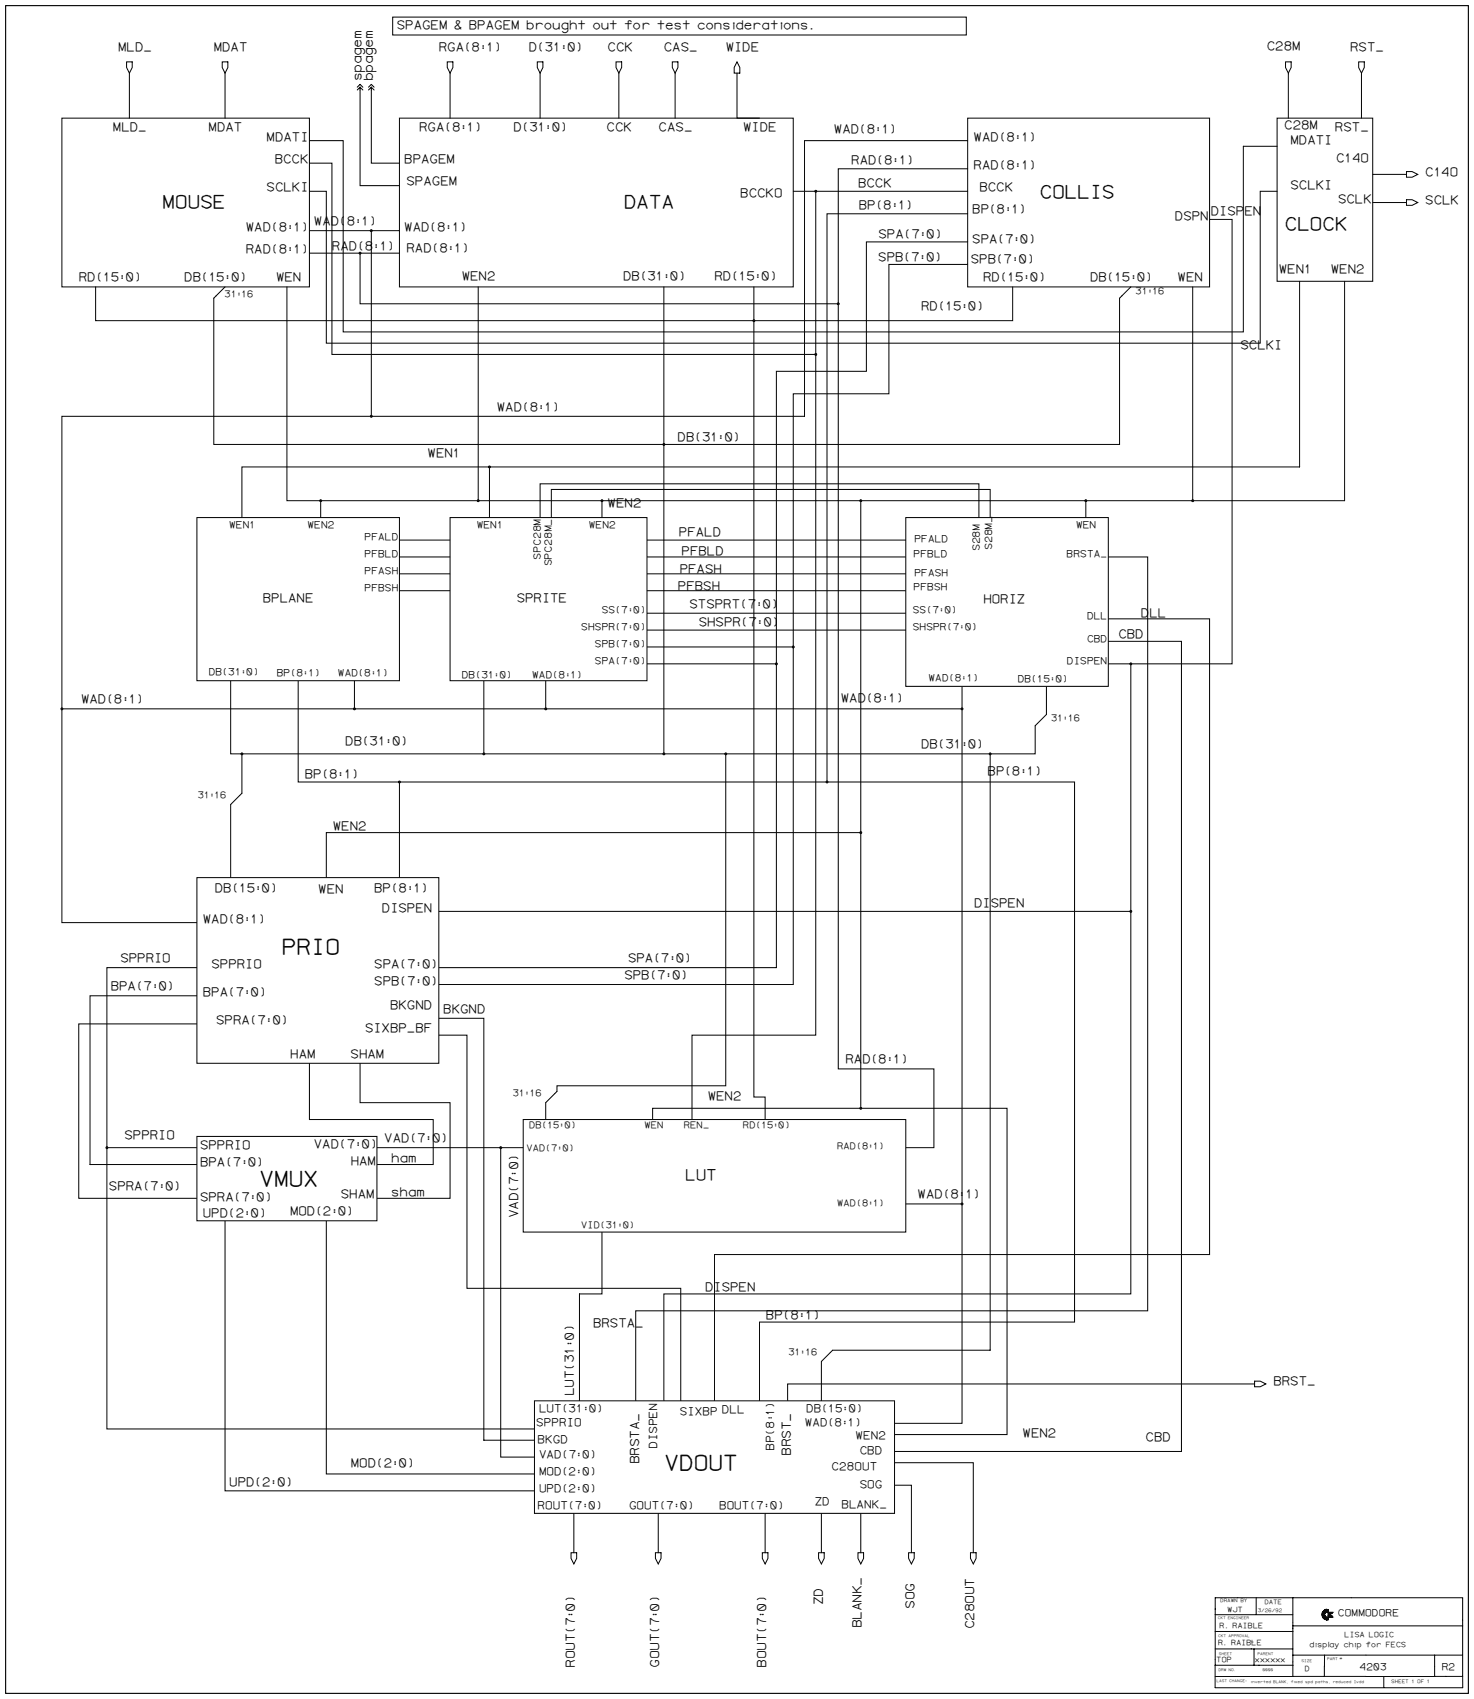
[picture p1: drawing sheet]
<svg xmlns="http://www.w3.org/2000/svg" width="1189mm" height="1370mm" viewBox="0 0 1189 1370" stroke-linecap="round" stroke-linejoin="round" font-family="sans-serif">
<path d="M5 5h1179v1361h-1179z" fill="#fff" stroke="#fff" stroke-width=".81"/>
<path d="M317 14h462v14h-462z" fill="#fff" stroke="#000" stroke-width=".81"/>
<path d="M5 5h1179v1361h-1179z" fill="none" stroke="#000" stroke-width=".91"/>
<g fill="none" stroke="#000" stroke-width=".81">
<path d="M104 59v36M182 59v36M363 59v36M436 59v36M499 59v36M545 59v36M594 59v36h19M1039 59v36M1098 59v36M290 73v77h32M299 73v59h23M250 113h27v155h726v-150h27"/>
<path d="M780 113h-131v223h-599v408h109M250 132h18v154h390v-132h122M780 136h-104v109M250 154h13v123h753v-123h14M640 154h18M1107 141h27M780 172h-113v459M976 177h18v358h-100M1107 163h27M250 186h49M322 186h-23v150M780 195h-81v104h-73v481h-272"/>
<path d="M250 204h72M290 204v41h386v617h77v64h-22M780 213h-63v105h-77v476h-286M77 231v28h740v-28M386 231v173M535 231v377M608 231v654h9v18M962 231v173M1048 227v150h-853v40M1084 227v177h-853v-173M172 240v118h731v-118M658 286v549h-100v68"/>
<path d="M395 377v40M259 404v13M436 417v-27h354v27M445 417v-22h354v22M486 404v13M694 404v490h-168v9M876 404v13M322 436h409M322 449h409M894 449h32v608h-413v73M322 463h409M322 476h409"/>
<path d="M522 495h209M894 499h82v513h-400v118M522 508h209M894 517h59v654h-232M522 522h118M522 535h104M912 535v509h-377v86M186 549v59h613v481h-127M240 549v82h627v435h-254v64M286 549v23M390 549v59M440 549v23"/>
<path d="M776 554v18h-726M844 554v22M776 572v576h-55M835 585v23h-36M195 608v32M585 608v268h-136v4M322 631v77M186 649v59M694 671h-431v37M354 735h558M159 780h-73v372h345M159 803h-86v136h86"/>
<path d="M159 826h-95v140h95M354 821h36v340h41M354 835h23v204h172v91M250 858v45h99v36h-45M290 858v31h73v77h-59M440 889v14M694 894h118v263h-91M86 926h73M304 926h118M404 926v249h27M731 971h45M182 985v217h249"/>
<path d="M263 985v204h168M486 994v50h-19v86M662 1098v32M1012 1116h-377v14M721 1180h64v72M721 1198h14v54M463 1220v32M531 1220v32M617 1220v32M662 1220v32M694 1220v32"/>
</g>
<g fill="#000" stroke="#000" stroke-width=".81">
<circle cx="658" cy="154" r=".8"/>
<circle cx="299" cy="186" r=".8"/>
<circle cx="290" cy="204" r=".8"/>
<circle cx="608" cy="259" r=".8"/>
<circle cx="676" cy="245" r=".8"/>
<circle cx="658" cy="286" r=".8"/>
<circle cx="299" cy="336" r=".8"/>
<circle cx="535" cy="358" r=".8"/>
<circle cx="395" cy="377" r=".8"/>
<circle cx="259" cy="404" r=".8"/>
<circle cx="386" cy="404" r=".8"/>
<circle cx="486" cy="404" r=".8"/>
<circle cx="694" cy="404" r=".8"/>
<circle cx="876" cy="404" r=".8"/>
<circle cx="962" cy="404" r=".8"/>
<circle cx="626" cy="535" r=".8"/>
<circle cx="640" cy="522" r=".8"/>
<circle cx="912" cy="535" r=".8"/>
<circle cx="50" cy="572" r=".8"/>
<circle cx="286" cy="572" r=".8"/>
<circle cx="440" cy="572" r=".8"/>
<circle cx="776" cy="572" r=".8"/>
<circle cx="195" cy="608" r=".8"/>
<circle cx="390" cy="608" r=".8"/>
<circle cx="535" cy="608" r=".8"/>
<circle cx="585" cy="608" r=".8"/>
<circle cx="799" cy="608" r=".8"/>
<circle cx="322" cy="631" r=".8"/>
<circle cx="667" cy="631" r=".8"/>
<circle cx="694" cy="671" r=".8"/>
<circle cx="912" cy="735" r=".8"/>
<circle cx="694" cy="894" r=".8"/>
<circle cx="86" cy="926" r=".8"/>
<circle cx="404" cy="926" r=".8"/>
<circle cx="776" cy="971" r=".8"/>
</g>
<g fill="#fff" stroke="#000" stroke-width=".81">
<path d="M422 903h309v91h-309z"/>
<path d="M159 417h163v132h-163z"/>
<path d="M159 916h145v69h-145z"/>
<path d="M159 708h195v150h-195z"/>
</g>
<path d="M361 50h4v4l-2 5-2-5z" fill="none" stroke="#000" stroke-width=".81"/>
<path d="M431 1130h290v90h-290z" fill="#fff" stroke="#000" stroke-width=".81"/>
<path d="M529 1252h4v5l-2 4-2-4zM615 1252h4v5l-2 4-2-4zM660 1252h5v5l-3 4-2-4zM692 1252h5v5l-3 4-2-4zM733 1252h4v5l-2 4-2-4z" fill="none" stroke="#000" stroke-width=".81"/>
<path d="M363 417h159v132h-159z" fill="#fff" stroke="#000" stroke-width=".81"/>
<path d="M783 1252h4v5l-2 4-2-4z" fill="none" stroke="#000" stroke-width=".81"/>
<path d="M731 417h163v137h-163z" fill="#fff" stroke="#000" stroke-width=".81"/>
<g fill="none" stroke="#000" stroke-width=".81">
<path d="M102 50h5v4l-3 5-2-5zM179 50h5v4l-2 5-3-5zM433 50h5v4l-2 5-3-5zM497 50h4v4l-2 5-2-5zM542 50h5v4l-2 5-3-5zM594 50l3 4v5h-5v-5zM1037 50h4v4l-2 5-2-5zM1096 50h4v4l-2 5-2-5zM288 70l2-2 3 2M290 70l-2 3M290 70l3 3M290 70v3"/>
<path d="M297 70l2-2 3 2M299 70l-2 3M299 70l3 3M299 70v3M50 95h200v136h-200zM322 95h318v136h-318zM780 95h196v136h-196zM1030 95h77v132h-77zM1134 138h5l4 3-4 2h-5zM1134 161h5l4 2-4 3h-5zM182 231l-10 9M912 231l-9 9"/>
<path d="M844 576l-9 9M195 640l-9 9M449 880l-9 9M672 1089l-10 9M1012 1114h4l5 2-5 2h-4zM461 1252h4v5l-2 4-2-4zM1013 1289v13M1043 1289v63M1068 1299v6M1068 1299v1M1068 1299v6v-6v6v-6v6v-3v3l1-2-1 3v-3v3v-3l1 3v-2v2v-2v2v-2l1 2v-2v2v-2v2v-2v2l1-2v2v-2v2v-2v2v-2v2v-2v2l-1-2v2v-2v2v-2v2v-2M1068 1299v6v-6v6v-6v6h-1l1-6-1 6v-3"/>
<path d="M1069 1299l-2 2v1v-1v1v1v-1v1l1 2-1-1 1 1v-1v1l-1-1M1069 1299l-1 2M1069 1298v3M1070 1300h.1M1071 1298v2v-2v2v-2v2v-2v2v-2v2v-2v2h-2h2h-1v-2v2l1-2v2v-2v2l-1-2v2v-2v2v-2v2v-2v2v-2l-1 2v-2v2M1071 1298v2zM1071 1298v2v-2v2l-1-2v2v-2v2v-2v2l-1-2v2v-2v2v-1v2l1-1h1M1071 1298a4 4 0 0 0-5 4 4 4 0 0 0 5 4v-2a2.3 2.3 0 0 1-3-2 2.3 2.3 0 0 1 3-2M1071 1298l-2 1-1 2v-2v3v-3v7M1071 1298v2M980 1316h63M980 1302h63"/>
<path d="M1043 1311h137M1066 1302h2v4v-3l1 3v-2l-1-1 1 1v2v-2h2v2h-1h-1v-2v2M1066 1301l1 3v-4v5v-5v5v-3M1067 1302v3v-5v2l1-3v6M1067 1302v-2v4v-4v4v-4v3M1068 1302v-3v6M1069 1303v3v-2v2v-2v2l1-2v2v-2v2v-2v2v-2l1 2v-2v2M1069 1300v-1v2l-1-2v2v-2v3M1069 1300v-2v3M1069 1300v-2v2M1070 1305h1M1071 1300h4l-2 2h-2z"/>
<path d="M1071 1302h2l2 2h-4zM1071 1304h4M1071 1300v2M1071 1302v2M1072 1302v2v-2v2v-2v2l1-2v2M1072 1300v2M1073 1300v2M1073 1302v2M1073 1300v2l2-2h-2M1073 1302v2v-2v2v-1l1 1M1073 1303h-2h2h-2h3h-3h3l-3 1h4M1073 1300v2h-2h2v-2"/>
<path d="M1073 1300l1 1h-3M1074 1300v1M1074 1300v1h-3M1074 1304h1l-1-1v1v-1v1M1075 1300h-4M1075 1300h.1M980 1330h63M1011 1330v13M1043 1335h137M1068 1335v9M1157 1335v17M980 1343v18"/>
<path d="M1043 1343h-63v-54h200v63M1068 1344v8M1116 1352v9M1180 1352h-200M1180 1352v9h-200"/>
</g>
<g font-size="17.6">
<text x="227" y="769">PRIO</text>
<text x="209" y="956">VMUX</text>
<text x="535" y="1186">VDOUT</text>
</g>
<g font-size="15.1">
<text x="838" y="160">COLLIS</text>
<text x="131" y="167">MOUSE</text>
<text x="503" y="168">DATA</text>
<text x="1036" y="186">CLOCK</text>
</g>
<text font-size="12.6" x="552" y="952">LUT</text>
<g font-size="10.1">
<text x="320" y="24">SPAGEM &amp; BPAGEM brought out for test considerations.</text>
<text x="95" y="41">MLD_</text>
<text x="172" y="41">MDAT</text>
<text x="354" y="41">RGA(8:1)</text>
<text x="426" y="41">D(31:0)</text>
<text x="490" y="41">CCK</text>
<text x="535" y="41">CAS_</text>
<text x="585" y="41">WIDE</text>
<text x="1021" y="40">C28M</text>
<text x="1089" y="41">RST_</text>
<text x="291" y="66" transform="rotate(-90 291 66)">spagem</text>
<text x="300" y="66" transform="rotate(-90 300 66)">bpagem</text>
<text x="91" y="106">MLD_</text>
<text x="168" y="106">MDAT</text>
<text x="338" y="106">RGA(8:1)</text>
<text x="414" y="106">D(31:0)</text>
<text x="489" y="106">CCK</text>
<text x="531" y="106">CAS_</text>
<text x="599" y="106">WIDE</text>
<text x="672" y="107">WAD(8:1)</text>
<text x="1036" y="104">C28M</text>
<text x="1076" y="105">RST_</text>
<text x="215" y="114">MDATI</text>
<text x="785" y="114">WAD(8:1)</text>
<text x="1041" y="116">MDATI</text>
<text x="221" y="132">BCCK</text>
<text x="326" y="132">BPAGEM</text>
<text x="1077" y="131">C14O</text>
<text x="686" y="133">RAD(8:1)</text>
<text x="785" y="136">RAD(8:1)</text>
<text x="1149" y="142">C14O</text>
<text x="328" y="149">SPAGEM</text>
<text x="215" y="154">SCLKI</text>
<text x="692" y="151">BCCK</text>
<text x="790" y="154">BCCK</text>
<text x="1041" y="152">SCLKI</text>
<text x="597" y="159">BCCKO</text>
<text x="1079" y="163">SCLK</text>
<text x="1149" y="164">SCLK</text>
<text x="692" y="169">BP(8:1)</text>
<text x="784" y="171">BP(8:1)</text>
<text x="976" y="173">DISPEN</text>
<text x="947" y="177">DSPN</text>
<text x="253" y="182">WAD(8:1)</text>
<text x="198" y="186">WAD(8:1)</text>
<text x="326" y="186">WAD(8:1)</text>
<text x="708" y="192">SPA(7:0)</text>
<text x="784" y="196">SPA(7:0)</text>
<text x="267" y="201">RAD(8:1)</text>
<text x="328" y="203">RAD(8:1)</text>
<text x="198" y="204">RAD(8:1)</text>
<text x="708" y="211">SPB(7:0)</text>
<text x="783" y="212">SPB(7:0)</text>
<text x="1031" y="220">WEN1</text>
<text x="1073" y="220">WEN2</text>
<text x="63" y="227">RD(15:0)</text>
<text x="148" y="227">DB(15:0)</text>
<text x="222" y="227">WEN</text>
<text x="372" y="226">WEN2</text>
<text x="502" y="226">DB(31:0)</text>
<text x="576" y="226">RD(15:0)</text>
<text x="793" y="227">RD(15:0)</text>
<text x="879" y="227">DB(15:0)</text>
<text x="950" y="227">WEN</text>
<text x="743" y="250">RD(15:0)</text>
<text x="1000" y="281">SCLKI</text>
<text x="400" y="332">WAD(8:1)</text>
<text x="546" y="355">DB(31:0)</text>
<text x="345" y="369">WEN1</text>
<text x="490" y="409">WEN2</text>
<text x="547" y="433">PFALD</text>
<text x="550" y="448">PFBLD</text>
<text x="548" y="462">PFASH</text>
<text x="546" y="476">PFBSH</text>
<text x="212" y="485">BPLANE</text>
<text x="416" y="486">SPRITE</text>
<text x="556" y="490">STSPRT(7:0)</text>
<text x="793" y="486">HORIZ</text>
<text x="920" y="497">DLL</text>
<text x="563" y="505">SHSPR(7:0)</text>
<text x="902" y="515">CBD</text>
<text x="65" y="567">WAD(8:1)</text>
<text x="678" y="566">WAD(8:1)</text>
<text x="278" y="601">DB(31:0)</text>
<text x="743" y="604">DB(31:0)</text>
<text x="246" y="627">BP(8:1)</text>
<text x="796" y="625">BP(8:1)</text>
<text x="268" y="669">WEN2</text>
<text x="173" y="720">DB(15:0)</text>
<text x="302" y="719">BP(8:1)</text>
<text x="256" y="720">WEN</text>
<text x="785" y="731">DISPEN</text>
<text x="308" y="735">DISPEN</text>
<text x="163" y="744">WAD(8:1)</text>
<text x="97" y="776">SPPRIO</text>
<text x="506" y="776">SPA(7:0)</text>
<text x="170" y="780">SPPRIO</text>
<text x="302" y="780">SPA(7:0)</text>
<text x="503" y="789">SPB(7:0)</text>
<text x="302" y="794">SPB(7:0)</text>
<text x="89" y="799">BPA(7:0)</text>
<text x="163" y="803">BPA(7:0)</text>
<text x="314" y="813">BKGND</text>
<text x="357" y="817">BKGND</text>
<text x="174" y="826">SPRA(7:0)</text>
<text x="294" y="833">SIXBP_BF</text>
<text x="234" y="854">HAM</text>
<text x="283" y="853">SHAM</text>
<text x="682" y="857">RAD(8:1)</text>
<text x="571" y="887">WEN2</text>
<text x="100" y="918">SPPRIO</text>
<text x="310" y="921">VAD(7:0)</text>
<text x="161" y="927">SPPRIO</text>
<text x="253" y="926">VAD(7:0)</text>
<text x="161" y="940">BPA(7:0)</text>
<text x="283" y="939">HAM</text>
<text x="315" y="937">ham</text>
<text x="88" y="959">SPRA(7:0)</text>
<text x="315" y="964">sham</text>
<text x="161" y="969">SPRA(7:0)</text>
<text x="275" y="966">SHAM</text>
<text x="740" y="966">WAD(8:1)</text>
<text x="163" y="981">UPD(2:0)</text>
<text x="234" y="980">MOD(2:0)</text>
<text x="418" y="982" transform="rotate(-90 418 982)">VAD(7:0)</text>
<text x="568" y="1041">DISPEN</text>
<text x="617" y="1064">BP(8:1)</text>
<text x="478" y="1070">BRSTA_</text>
<text x="1027" y="1117">BRST_</text>
<text x="462" y="1126" transform="rotate(-90 462 1126)">LUT(31:0)</text>
<text x="824" y="1159">WEN2</text>
<text x="924" y="1162">CBD</text>
<text x="638" y="1174" transform="rotate(-90 638 1174)">BRST_</text>
<text x="515" y="1181" transform="rotate(-90 515 1181)">BRSTA_</text>
<text x="283" y="1183">MOD(2:0)</text>
<text x="185" y="1198">UPD(2:0)</text>
<text x="663" y="1295" transform="rotate(-90 663 1295)">ZD</text>
<text x="737" y="1297" transform="rotate(-90 737 1297)">SOG</text>
<text x="695" y="1313" transform="rotate(-90 695 1313)">BLANK_</text>
<text x="786" y="1314" transform="rotate(-90 786 1314)">C28OUT</text>
<text x="463" y="1345" transform="rotate(-90 463 1345)">ROUT(7:0)</text>
<text x="531" y="1345" transform="rotate(-90 531 1345)">GOUT(7:0)</text>
<text x="618" y="1345" transform="rotate(-90 618 1345)">BOUT(7:0)</text>
</g>
<g font-size="9.1">
<text x="434" y="1139">LUT(31:0)</text>
<text x="650" y="1139">DB(15:0)</text>
<text x="548" y="1141">SIXBP DLL</text>
<text x="432" y="1150">SPPRIO</text>
<text x="649" y="1150">WAD(8:1)</text>
<text x="433" y="1164">BKGD</text>
<text x="690" y="1160">WEN2</text>
<text x="530" y="1169" transform="rotate(-90 530 1169)">DISPEN</text>
<text x="624" y="1170" transform="rotate(-90 624 1170)">BP(8:1)</text>
<text x="693" y="1173">CBD</text>
<text x="434" y="1176">VAD(7:0)</text>
<text x="670" y="1185">C28OUT</text>
<text x="434" y="1190">MOD(2:0)</text>
<text x="434" y="1203">UPD(2:0)</text>
<text x="693" y="1200">SOG</text>
<text x="433" y="1217">ROUT(7:0)</text>
<text x="507" y="1217">GOUT(7:0)</text>
<text x="580" y="1217">BOUT(7:0)</text>
<text x="657" y="1214">ZD</text>
<text x="678" y="1216">BLANK_</text>
</g>
<g font-size="8.1">
<text x="185" y="426">WEN1</text>
<text x="248" y="426">WEN2</text>
<text x="384" y="426">WEN1</text>
<text x="475" y="426">WEN2</text>
<text x="868" y="426">WEN</text>
<text x="294" y="436">PFALD</text>
<text x="737" y="437">PFALD</text>
<text x="800" y="444" transform="rotate(-90 800 444)">S28M_</text>
<text x="294" y="449">PFBLD</text>
<text x="737" y="449">PFBLD</text>
<text x="790" y="445" transform="rotate(-90 790 445)">S28M</text>
<text x="860" y="449">BRSTA_</text>
<text x="436" y="451" transform="rotate(-90 436 451)">SPC28M</text>
<text x="445" y="457" transform="rotate(-90 445 457)">SPC28M_</text>
<text x="294" y="463">PFASH</text>
<text x="737" y="464">PFASH</text>
<text x="294" y="477">PFBSH</text>
<text x="737" y="476">PFBSH</text>
<text x="485" y="495">SS(7:0)</text>
<text x="736" y="494">SS(7:0)</text>
<text x="876" y="499">DLL</text>
<text x="469" y="508">SHSPR(7:0)</text>
<text x="736" y="508">SHSPR(7:0)</text>
<text x="480" y="522">SPB(7:0)</text>
<text x="876" y="517">CBD</text>
<text x="480" y="536">SPA(7:0)</text>
<text x="860" y="536">DISPEN</text>
<text x="168" y="545">DB(31:0)</text>
<text x="223" y="545">BP(8:1)</text>
<text x="272" y="545">WAD(8:1)</text>
<text x="372" y="547">DB(31:0)</text>
<text x="429" y="547">WAD(8:1)</text>
<text x="749" y="549">WAD(8:1)</text>
<text x="821" y="550">DB(15:0)</text>
<text x="1079" y="1303">COMMODORE</text>
<text x="1096" y="1347">4203</text>
<text x="1163" y="1346">R2</text>
</g>
<g font-size="7.6">
<text x="181" y="240">31:16</text>
<text x="916" y="237">31:16</text>
<text x="848" y="582">31:16</text>
<text x="159" y="644">31:16</text>
<text x="413" y="884">31:16</text>
<text x="427" y="910">DB(15:0)</text>
<text x="520" y="910">WEN</text>
<text x="551" y="910">REN_</text>
<text x="599" y="910">RD(15:0)</text>
<text x="424" y="928">VAD(7:0)</text>
<text x="675" y="927">RAD(8:1)</text>
<text x="675" y="972">WAD(8:1)</text>
<text x="469" y="990">VID(31:0)</text>
<text x="636" y="1093">31:16</text>
</g>
<g font-size="6">
<text x="990" y="1300">WJT</text>
<text x="983" y="1313">R. RAIBLE</text>
<text x="1084" y="1320">LISA LOGIC</text>
<text x="982" y="1327">R. RAIBLE</text>
<text x="1056" y="1328">display chip for FECS</text>
<text x="981" y="1340">TOP</text>
<text x="1012" y="1340">xxxxxx</text>
<text x="1052" y="1347">D</text>
</g>
<text font-size="5" x="1020" y="1293">DATE</text>
<g font-size="4">
<text x="984" y="1292">DRAWN BY</text>
<text x="1014" y="1300">3/26/92</text>
<text x="1122" y="1358">SHEET 1 OF 1</text>
</g>
<g font-size="3">
<text x="982" y="1306">CKT ENGINEER</text>
<text x="983" y="1320">CKT APPROVAL</text>
<text x="983" y="1334">SHEET</text>
<text x="1014" y="1334">PARENT</text>
<text x="1050" y="1340">SIZE</text>
<text x="1070" y="1339">PART #</text>
<text x="983" y="1348">DRW NO.</text>
<text x="1018" y="1348">0000</text>
<text x="981" y="1356">LAST CHANGE:</text>
<text x="1009" y="1357">inverted BLANK, fixed spd paths, reduced Ivdd</text>
</g>
<text font-size="2.3" x="1009" y="1325">N</text>
</svg>
